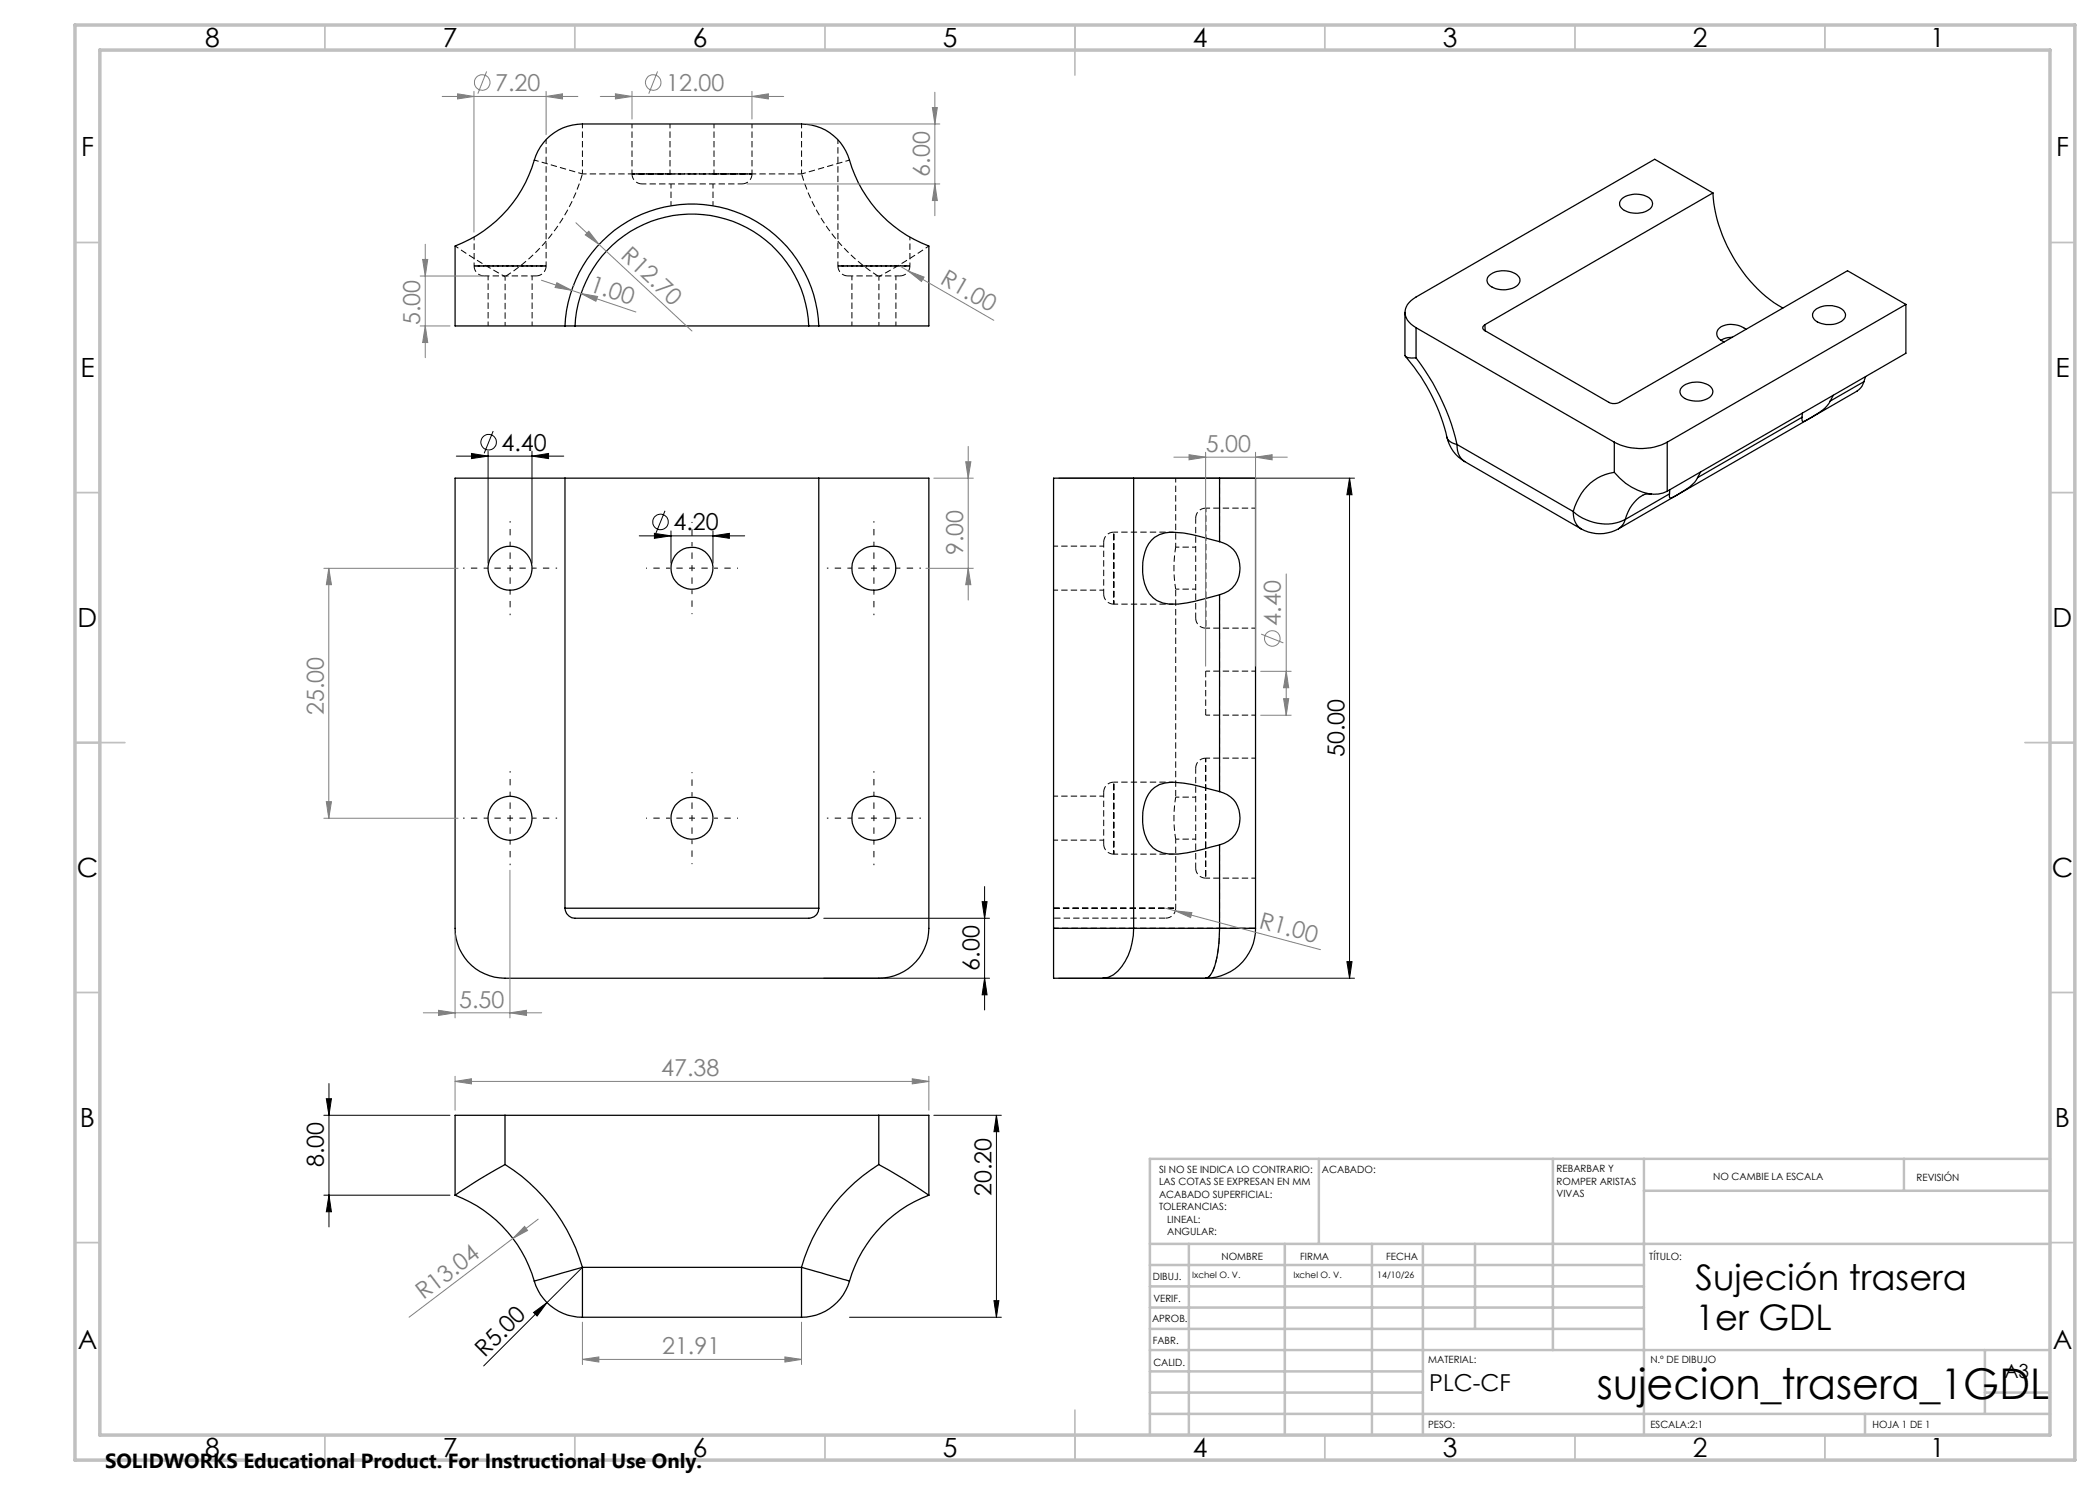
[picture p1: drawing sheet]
<svg xmlns="http://www.w3.org/2000/svg" width="420mm" height="297mm" viewBox="0 0 420 297" stroke-linecap="round" stroke-linejoin="round" font-family="sans-serif">
<g fill="none" stroke="#000" stroke-width=".25">
<path d="M324.4 39.7a4.6 4.6 0 0 1 5.9 .4 1.47 1.47 0 0 1-.9 2.1 4.6 4.6 0 0 1-5.3-.8l-.1-.3a1.27 1.27 0 0 1 .4-1.4zM342.6 38.6l-11.7-6.7-47.7 27.5a3.3 3.3 0 0 0-1.9 4.2l.9 1.2 1 .7M342.6 38.6a30.1 30.1 0 0 0 13 22.5l1 .5M342.6 38.6l-45.6 26.3M297.9 55a4.6 4.6 0 0 1 5.9 .4 1.48 1.48 0 0 1-.9 2.1 4.7 4.7 0 0 1-5.3-.8l-.2-.6a1.29 1.29 0 0 1 .5-1.1zM113 65.2a25.4 25.4 0 0 1 25.4-24.4 25.4 25.4 0 0 1 25.4 24.4M113 65.2h-22v-16a26.4 26.4 0 0 0 16.2-18.1 10.1 10.1 0 0 1 9.3-6.3h43.8a10 10 0 0 1 9.6 7.2 26 26 0 0 0 15.9 17.2v16h-22M113 65.2h2M115 65.2a23.4 23.4 0 0 1 23.4-22.4 23.4 23.4 0 0 1 23.3 22.4M115 65.2h46.7M161.7 65.2h2.1M281 62.5v8.7a2.47 2.47 0 0 0 2.2 .4"/>
<path d="M281.1 71.3a38 38 0 0 1 8.3 16.2M283.2 71.6a45.3 45.3 0 0 1 8.2 17.3M283.2 65.5l39.7 22.9M283.2 65.5v6.1M297 64.9l.1 1.3M336.5 77.3a4.7 4.7 0 0 1 5.7 .1 1.42 1.42 0 0 1-.7 2.4 4.9 4.9 0 0 1-5.1-.6l-.4-.8 .1-.6zM346.5 67.4l-1.3 .2-1 .4M349.2 65.9a4.7 4.7 0 0 0-5.3-.3 1.59 1.59 0 0 0-.4 1.7 1.59 1.59 0 0 0 1.4 1.1M362.8 62.3a4.7 4.7 0 0 1 5.9-.2 1.41 1.41 0 0 1-.8 2.3 4.8 4.8 0 0 1-5-.5l-.4-.8zM366.7 79.1l-.7 1.1M372.8 76.3a3.3 3.3 0 0 1-1.4 1.9l-47.7 27.6M372.8 76.3l-6.8 3.9"/>
<path d="M373.1 75.3l-.3 1M381.2 60.9l-11.7-6.8-45.6 26.4a2.42 2.42 0 0 1-2.1 0l-25.1-14.6a.63 .63 0 0 1 .3-1M381.2 60.9l-47.8 27.5M381.2 60.9v9.8l-47.8 27.5M113 95.6h-22v90.1a10 10 0 0 0 10 9.9h74.8a10 10 0 0 0 10-9.9v-90.1h-22M113 95.6h50.8M113 95.6v86M163.8 95.6v86M226.7 95.6h17.2M226.7 95.6h-16v90.1M226.7 95.6v90.1M243.9 95.6h7.2v90.1"/>
<path d="M243.9 95.6v12.7M289.4 87.5a7.4 7.4 0 0 0 3.5 4.8M289.4 87.5l.2 .4 .5 .5 1.3 .5M291.4 88.9a3.7 3.7 0 0 0 1.5 3.4M291.4 88.9l23.2 13.4M292.9 92.3l23.3 13.5M322.9 94.5a10.9 10.9 0 0 0 8.8 4.3l1.7-.6M322.9 88.4a11.6 11.6 0 0 0 10.5 0M322.9 94.5a9.8 9.8 0 0 0-7.9 6.8l-.4 1M322.9 88.4v6.1M330.3 98.8h-.2a3.5 3.5 0 0 0-3.3 1.7 8 8 0 0 0-1.8 3.4M333.4 88.4v9.8"/>
<path d="M333.9 98.8l-8.9 5.1M334 97.9l-.1 .9M339.5 95.5a8.3 8.3 0 0 1-3.5 3.2l-1.8 .9-.3-.2v-.6M340.1 94.4l-.6 1.1M360.4 83.5l-20.9 12M360.5 82.6l-.1 .9M366 80.2a11.2 11.2 0 0 1-4.8 3.9l-.7 .2-.1-.8M243.9 108.3l-1.9-.5a27.3 27.3 0 0 0-8.1-1.3 5.4 5.4 0 0 0-5.2 4.9 10.2 10.2 0 0 0 1.2 7.4 5.2 5.2 0 0 0 4 2 25.2 25.2 0 0 0 8.3-1.4l1.7-.4M243.9 108.3a5.5 5.5 0 0 1 4.1 4.4 5.5 5.5 0 0 1-2.3 5.5l-1.8 .8M243.9 119v39.3M314.6 102.3a9.5 9.5 0 0 0 10.4 1.6M314.6 102.3a3.8 3.8 0 0 0 1.6 3.5"/>
<path d="M316.2 105.8a7.6 7.6 0 0 0 7.5 0M325 103.9a3.3 3.3 0 0 1-1.3 1.9M243.9 158.3l-1.9-.5a21.2 21.2 0 0 0-9-1.2 5.3 5.3 0 0 0-4.3 4.8 9.1 9.1 0 0 0 1.9 8.2 6.5 6.5 0 0 0 5 1.2l3.4-.6 4.9-1.2M243.9 158.3a5.5 5.5 0 0 1 4.1 4.4 5.5 5.5 0 0 1-2.3 5.5l-1.8 .8M243.9 169v16.7M113 181.6a2.05 2.05 0 0 0 2 2.1h46.7a2 2 0 0 0 2.1-2.1M113 181.6h50.8M210.7 185.7v9.9h9.9M210.7 185.7h16M220.6 195.6h20.5M226.7 185.7h17.2M226.7 185.7a11.6 11.6 0 0 1-4 9.3l-1 .5-1.1 .1"/>
<path d="M243.9 185.7a22.7 22.7 0 0 1-1.4 8.6 2.06 2.06 0 0 1-1.4 1.3M243.9 185.7h7.2M251.1 185.7a10 10 0 0 1-10 9.9M91 239a26.2 26.2 0 0 1 15.9 17.2M101 232.9a36.2 36.2 0 0 1 15.5 20.6M101 232.9l-5.1 3-4.9 3.1M101 223.1h-10v15.9M101 223.1v9.8M101 223.1h74.8M175.8 232.9l5.1 3 4.9 3.1M175.8 223.1h10v15.9M175.8 232.9a36 36 0 0 0-15.5 20.6"/>
<path d="M175.8 223.1v9.8M185.8 239a26.1 26.1 0 0 0-15.9 17.2M106.9 256.2a10 10 0 0 0 9.6 7.3M116.5 253.5l-9.6 2.7M116.5 253.5v10M116.5 253.5h43.8M160.3 253.5l9.6 2.7M160.3 253.5v10M169.9 256.2a10 10 0 0 1-9.6 7.3M116.5 263.5h43.8"/>
<circle cx="102" cy="113.6" r="4.4"/>
<circle cx="138.4" cy="113.7" r="4.2"/>
<circle cx="174.8" cy="113.6" r="4.4"/>
<circle cx="102" cy="163.7" r="4.4"/>
<circle cx="138.4" cy="163.6" r="4.2"/>
<circle cx="174.8" cy="163.7" r="4.4"/>
</g>
<g fill="none" stroke="#000" stroke-width=".2" stroke-dasharray="1.3 .6" stroke-dashoffset=".5" stroke-linecap="butt">
<path d="M116.5 34.8h17.5M138.4 34.8h-12h24h-12M142.8 34.8h17.5M91 49.2l4.9 3.2 5.1 2.9M102 53.2h7.2h-14.4h7.2M174.8 53.2h7.2h-14.4h7.2M175.8 55.3v9.9M185.8 49.2l-4.9 3.2-5.1 2.9M101 65.2v-9.9M235.1 117.8h4M239.1 109.4h-4M241.1 101.6v24v-24"/>
<path d="M222.7 120.8v-14.4v14.4M239.1 159.4h-4M241.1 151.6v24v-24M222.7 170.8v-14.4v14.4M235.1 167.8h4"/>
</g>
<g fill="none" stroke="#000" stroke-width=".2" stroke-dasharray="1.3 .6" stroke-dashoffset=".4" stroke-linecap="butt">
<path d="M106.9 32l9.6 2.8M116.5 24.8v10M126.4 24.8v10M128.4 36.8h10M134 24.8v10M134.2 36.8v4.3M138.4 36.8h10M142.8 34.8v-10M150.4 34.8v-10M160.3 24.8v10M167.6 27.9v25.3M169.9 32l-9.6 2.8"/>
<path d="M97.6 55.2v10M109.2 53.2v-25.3M142.6 41.1v-4.3M170.4 55.2v10M106.4 65.2v-10M179.2 65.2v-10M210.7 118h10M220.7 109.2h-10M234.7 106.4h-12M235.1 109.4v-13.8M251.1 101.6h-10M222.7 120.8h12"/>
<path d="M241.1 125.6h10M251.1 134.2h-10M220.7 159.2h-10M234.7 156.4h-12M241.1 143h10M251.1 151.6h-10M210.7 168h10M222.7 170.8h12M241.1 175.6h10M235.1 181.6v-13.8"/>
</g>
<path d="M96.8 55.2h10.4M169.6 55.2h10.4M220.7 108.4v10.4M235.1 109.4a25.4 25.4 0 0 0 0 8.4M239.1 103.6v20M220.7 158.4v10.4M235.1 159.4a25.4 25.4 0 0 0 0 8.4M239.1 153.6v20" fill="none" stroke="#000" stroke-width=".2" stroke-dasharray="1.3 .6" stroke-dashoffset=".2" stroke-linecap="butt"/>
<path d="M134 34.8h4.4M138.4 34.8h4.4M226.7 185.6h-16" fill="none" stroke="#000" stroke-width=".2" stroke-dasharray="1.3 .6" stroke-dashoffset=".3" stroke-linecap="butt"/>
<path d="M160.3 34.8a36.1 36.1 0 0 0 15.5 20.5M101 55.3a36.1 36.1 0 0 0 15.5-20.5M243.9 168.9v16.7M210.7 183.6h22.4M243.9 185.6h7.2" fill="none" stroke="#000" stroke-width=".2" stroke-dasharray="1.3 .6" stroke-dashoffset="-.1" stroke-linecap="butt"/>
<g fill="none" stroke="#000" stroke-width=".2" stroke-dasharray="1.3 .6" stroke-linecap="butt">
<path d="M126.4 34.8a2 2 0 0 0 2 2M148.4 36.8a2 2 0 0 0 2-2M94.8 53.2a2 2 0 0 0 2 2M107.2 55.2a2 2 0 0 0 2-2M167.6 53.2a2 2 0 0 0 2 2M180 55.2a2 2 0 0 0 2-2M243.9 95.6v12.7M220.7 118.8a2 2 0 0 0 2 2M222.7 106.4a2 2 0 0 0-2 2M241.1 101.6a2 2 0 0 0-2 2M243.9 118.9v39.4M239.1 123.6a2 2 0 0 0 2 2"/>
<path d="M241.1 134.2v8.8M222.7 156.4a2 2 0 0 0-2 2M241.1 151.6a2 2 0 0 0-2 2M220.7 168.8a2 2 0 0 0 2 2M239.1 173.6a2 2 0 0 0 2 2M233.1 183.6a2 2 0 0 0 2-2M243.9 185.6a20.8 20.8 0 0 1-1.6 9.2 1.48 1.48 0 0 1-1.2 .8"/>
</g>
<path d="M94.8 47.4v5.8M182 53.2v-5.8M243.9 185.6h-17.2" fill="none" stroke="#000" stroke-width=".2" stroke-dasharray="1.3 .6" stroke-dashoffset=".6" stroke-linecap="butt"/>
<path d="M134 34.8h-7.6h7.6M142.8 34.8h7.6h-7.6" fill="none" stroke="#000" stroke-width=".2" stroke-dasharray="1.3 .6" stroke-dashoffset=".7" stroke-linecap="butt"/>
<path d="M210.7 181.6h24.4h-24.4" fill="none" stroke="#000" stroke-width=".2" stroke-dasharray="1.3 .6" stroke-dashoffset=".1" stroke-linecap="butt"/>
<path d="M235.1 159.4v-41.6" fill="none" stroke="#000" stroke-width=".2" stroke-dasharray="1.3 .6" stroke-dashoffset="-.2" stroke-linecap="butt"/>
<g fill="none" stroke="#000" stroke-width=".2">
<path d="M91.3 91.2h21.4M94.3 90.7l3.3 .5-3.3 .5zM97.6 90.2v22.4M98.6 86.2l-1.8 4.5M106.4 91.2l3.3-.5v1zM106.4 90.2v22.4M127.8 107.2h21.1M130.9 106.7l3.3 .5-3.3 .5zM133 102.2l-1.8 4.4M134.2 106.2v6.4M142.6 107.2l3.3-.5v1zM142.6 106.2v6.4"/>
<path d="M196.9 177.3v24.7M164.7 195.6h33.2M164.7 183.7h33.2M196.4 180.3h1l-.5 3.4zM196.9 195.6l.5 3.4h-1z"/>
<circle cx="97.7" cy="88.5" r="1.56"/>
<circle cx="132.1" cy="104.4" r="1.56"/>
</g>
<g fill="none" stroke="#c0c0c0" stroke-width=".35">
<path d="M65 5v5M115 5v5M165 5v5M215 5v10M265 5v5M315 5v5M365 5v5M15 48.5h5M410 48.5h5M15 98.5h5M410 98.5h5M15 148.5h10"/>
<path d="M405 148.5h10M15 198.5h5M410 198.5h5M15 248.5h5M410 248.5h5M65 287v5M115 287v5M165 287v5M215 282v10M265 287v5M315 287v5M365 287v5"/>
</g>
<g fill="none" stroke="#c0c0c0" stroke-width=".5">
<path d="M263.8 231.8v17M310.6 231.8v38.2M328.8 231.8v55.2M328.8 238.2h81.2M380.8 231.8v6.4M410 231.8h-180v55.2M230 248.8h180M230 257.3h98.8M230 253h98.8M237.8 248.8v38.2M257 248.8v38.2M274.4 248.8v38.2"/>
<path d="M284.6 248.8v38.2M295 248.8v17M230 265.8h98.8M230 261.5h98.8M230 278.5h54.6M230 274.3h54.6M230 270h180M397 278.5h13M397 270v12.8M230 282.8h180M373 282.8v4.2"/>
</g>
<path d="M15 5h400v287h-400zM20 10h390v277h-390z" fill="none" stroke="#c0c0c0" stroke-width=".7"/>
<path d="M94.3 90.7l3.3 .5-3.3 .5zM106.4 91.2l3.3-.5v1zM130.9 106.7l3.3 .5-3.3 .5zM142.6 107.2l3.3-.5v1zM196.9 195.6l.5 3.4h-1zM196.4 180.3h1l-.5 3.4z" fill="#000"/>
<path d="M64.8 113.7h26.8M65.8 113.7v50M64.8 163.7h26.8M65.3 160.3h1l-.5 3.4z" fill="none" stroke="#808080" stroke-width=".2"/>
<path d="M65.3 160.3h1l-.5 3.4z" fill="#808080"/>
<path d="M65.8 113.7l.5 3.2h-1z" fill="none" stroke="#808080" stroke-width=".2"/>
<path d="M65.8 113.7l.5 3.2h-1z" fill="#808080"/>
<path d="M102 174.1v29.5M91 186.7v16.9M84.7 202.6h23.6M87.7 202.1l3.3 .5-3.3 .5z" fill="none" stroke="#808080" stroke-width=".2"/>
<path d="M87.7 202.1l3.3 .5-3.3 .5z" fill="#808080"/>
<path d="M102 202.6l3.3-.5v1z" fill="none" stroke="#808080" stroke-width=".2"/>
<path d="M102 202.6l3.3-.5v1z" fill="#808080"/>
<path d="M186.8 95.6h7.9M193.1 92.4h1.1l-.6 3.2zM193.6 89.3v30.7M185.2 113.7h9.5" fill="none" stroke="#808080" stroke-width=".2"/>
<path d="M193.1 92.4h1.1l-.6 3.2z" fill="#808080"/>
<path d="M193.6 113.7l.6 3.2h-1.1z" fill="none" stroke="#808080" stroke-width=".2"/>
<path d="M193.6 113.7l.6 3.2h-1.1z" fill="#808080"/>
<g fill="none" stroke="#000" stroke-width=".2">
<path d="M65.3 219.7h1l-.5 3.4zM65.8 216.7v28.7M64.8 223.1h25.2M64.8 239h25.2M65.8 239l.5 3.4h-1zM186.8 223.1h13.5M199.3 223.1l.5 3.2h-1zM199.3 223.1v40.4M116.5 253.5l-7.1 7M106.7 262.5l2.7-2-2 2.7zM109.4 260.5l-12.7 12.7M169.9 263.5h30.4"/>
<path d="M198.8 260.1h1l-.5 3.4z"/>
</g>
<g fill="none" stroke="#000" stroke-width=".2" stroke-dasharray="15.2 1.3 1.3 1.3" stroke-dashoffset="14.6" stroke-linecap="butt">
<path d="M102 113.6v-5M102 113.6h-5M102 113.6v5M102 113.6h5M138.4 113.6v-5M138.4 113.6h-5M138.4 113.6v5M138.4 113.6h5M174.8 113.6v-5M174.8 113.6h-5M174.8 113.6v5M174.8 113.6h5"/>
<path d="M102 163.6v-5M102 163.6h-5M102 163.6v5M102 163.6h5M138.4 163.6v-5M138.4 163.6h-5M138.4 163.6v5M138.4 163.6h5M174.8 163.6v-5M174.8 163.6h-5M174.8 163.6v5M174.8 163.6h5"/>
</g>
<path d="M133.4 113.6h-4.2M138.4 108.6v-4.2M138.4 118.6v4.2M143.4 113.6h4.2M138.4 158.6v-4.2M133.4 163.6h-4.2M138.4 168.6v4.2M143.4 163.6h4.2" fill="none" stroke="#000" stroke-width=".2" stroke-dasharray="15.2 1.3 1.3 1.3" stroke-dashoffset="15" stroke-linecap="butt"/>
<g fill="none" stroke="#000" stroke-width=".2" stroke-dasharray="15.2 1.3 1.3 1.3" stroke-dashoffset="14.9" stroke-linecap="butt">
<path d="M97 113.6h-4.4M102 108.6v-4.4M102 118.6v4.4M107 113.6h4.4M169.8 113.6h-4.4M174.8 108.6v-4.4M174.8 118.6v4.4M179.8 113.6h4.4M102 158.6v-4.4M174.8 158.6v-4.4M97 163.6h-4.4M102 168.6v4.4"/>
<path d="M107 163.6h4.4M169.8 163.6h-4.4M174.8 168.6v4.4M179.8 163.6h4.4"/>
</g>
<path d="M65.3 219.7h1l-.5 3.4zM65.8 239l.5 3.4h-1zM199.3 223.1l.5 3.2h-1zM106.7 262.5l2.7-2-2 2.7zM198.8 260.1h1l-.5 3.4z" fill="#000"/>
<path d="M104.9 245.3l.6 .8-2.9 1.6zM107.6 243.8l-25.8 19.7" fill="none" stroke="#808080" stroke-width=".2"/>
<path d="M104.9 245.3l.6 .8-2.9 1.6z" fill="#808080"/>
<path d="M116.5 264.4v8.5M116.5 271.9h43.8M157 271.4l3.3 .5-3.3 .5zM160.3 264.4v8.5" fill="none" stroke="#808080" stroke-width=".2"/>
<path d="M157 271.4l3.3 .5-3.3 .5z" fill="#808080"/>
<path d="M116.5 271.9l3.3-.5v1z" fill="none" stroke="#808080" stroke-width=".2"/>
<path d="M116.5 271.9l3.3-.5v1z" fill="#808080"/>
<path d="M91 215.3v6.7M91 216.3h94.8M182.5 215.8l3.3 .5-3.3 .5zM185.8 215.3v6.7" fill="none" stroke="#808080" stroke-width=".2"/>
<path d="M182.5 215.8l3.3 .5-3.3 .5z" fill="#808080"/>
<path d="M91 216.3l3.3-.5v1z" fill="none" stroke="#808080" stroke-width=".2"/>
<path d="M91 216.3l3.3-.5v1z" fill="#808080"/>
<path d="M84 55.2h12.6M84.5 51.9h1l-.4 3.3zM85.1 48.9v22.6M84 65.2h6" fill="none" stroke="#808080" stroke-width=".2"/>
<path d="M84.5 51.9h1l-.4 3.3z" fill="#808080"/>
<path d="M85.1 65.2l.4 3.3h-1z" fill="none" stroke="#808080" stroke-width=".2"/>
<path d="M85.1 65.2l.4 3.3h-1z" fill="#808080"/>
<g fill="none" stroke="#808080" stroke-width=".2">
<path d="M88.4 19.3h27.2M94.8 18.3v28.1M97.3 14.3l-1.7 4.4M109.2 19.3l3.3-.5v1zM109.2 18.3v8.6"/>
<circle cx="96.4" cy="16.5" r="1.55"/>
</g>
<path d="M109.2 19.3l3.3-.5v1z" fill="#808080"/>
<path d="M91.5 18.8l3.3 .5-3.3 .5z" fill="none" stroke="#808080" stroke-width=".2"/>
<path d="M91.5 18.8l3.3 .5-3.3 .5z" fill="#808080"/>
<path d="M180 53.2l1.7 1M181.7 54.2l3.1 1.2-.5 .9zM181.7 54.2l17.1 9.9" fill="none" stroke="#808080" stroke-width=".2"/>
<path d="M181.7 54.2l3.1 1.2-.5 .9z" fill="#808080"/>
<g fill="none" stroke="#808080" stroke-width=".2">
<path d="M120.1 19.3h36.6M126.4 18.3v5.5M131.5 14.3l-1.7 4.4M150.4 19.3l3.3-.5v1zM150.4 18.3v5.5"/>
<circle cx="130.6" cy="16.5" r="1.55"/>
</g>
<path d="M150.4 19.3l3.3-.5v1z" fill="#808080"/>
<path d="M123.1 18.8l3.3 .5-3.3 .5z" fill="none" stroke="#808080" stroke-width=".2"/>
<path d="M123.1 18.8l3.3 .5-3.3 .5z" fill="#808080"/>
<path d="M187 18.4v24.7M149.4 36.8h38.6M161.3 24.8h26.7M186.5 21.5h1l-.5 3.3z" fill="none" stroke="#808080" stroke-width=".2"/>
<path d="M186.5 21.5h1l-.5 3.3z" fill="#808080"/>
<path d="M187 36.8l.5 3.3h-1z" fill="none" stroke="#808080" stroke-width=".2"/>
<path d="M187 36.8l.5 3.3h-1z" fill="#808080"/>
<path d="M115.2 44.6l23.2 21.6M117.8 46.2l2 2.7-2.7-1.9z" fill="none" stroke="#808080" stroke-width=".2"/>
<path d="M117.8 46.2l2 2.7-2.7-1.9z" fill="#808080"/>
<path d="M108.3 56.1l7.9 2.6M114.7 57.1h.1M116.2 58.7l3.3 .6-.3 1zM116.2 58.7l11 3.7M116.5 57.8h.1" fill="none" stroke="#808080" stroke-width=".2"/>
<path d="M116.2 58.7l3.3 .6-.3 1z" fill="#808080"/>
<path d="M111.4 56.5l2.9 1.6-3.3-.6z" fill="none" stroke="#808080" stroke-width=".2"/>
<path d="M111.4 56.5l2.9 1.6-3.3-.6z" fill="#808080"/>
<path d="M211.7 95.6h59.2M269.9 95.6l.5 3.4h-1zM269.9 95.6v100M211.7 195.6h59.2M269.4 192.3h1l-.5 3.3z" fill="none" stroke="#000" stroke-width=".2"/>
<path d="M269.9 95.6l.5 3.4h-1zM269.4 192.3h1l-.5 3.3z" fill="#000"/>
<path d="M233.1 181.6l2 .6M235.1 182.2l3.3 .3-.3 1zM235.1 182.2l29 7.7" fill="none" stroke="#808080" stroke-width=".2"/>
<path d="M235.1 182.2l3.3 .3-.3 1z" fill="#808080"/>
<g fill="none" stroke="#808080" stroke-width=".2">
<path d="M257.2 114.8v28.2M252.1 134.3h6.1M252.2 126.8l4.5 1.8M257.2 134.3l.5 3.2h-1zM252.1 143h6.1"/>
<circle cx="254.5" cy="127.7" r="1.55"/>
</g>
<path d="M257.2 134.3l.5 3.2h-1z" fill="#808080"/>
<path d="M256.7 139.7h1l-.5 3.3z" fill="none" stroke="#808080" stroke-width=".2"/>
<path d="M256.7 139.7h1l-.5 3.3z" fill="#808080"/>
<path d="M234.8 91.4h22.7M241.1 90.4v42.8M251.1 91.4l3.3-.5v1.1zM251.1 90.4v42.8" fill="none" stroke="#808080" stroke-width=".2"/>
<path d="M251.1 91.4l3.3-.5v1.1z" fill="#808080"/>
<path d="M237.8 90.9l3.3 .5-3.3 .6z" fill="none" stroke="#808080" stroke-width=".2"/>
<path d="M237.8 90.9l3.3 .5-3.3 .6z" fill="#808080"/>
<text font-size="8.5" x="319.4" y="279.7">sujecion_trasera_1GDL</text>
<g font-size="7.1">
<text x="339.1" y="258">Sujeción trasera</text>
<text x="339.1" y="266">1er GDL</text>
</g>
<g font-size="5.3">
<text x="41" y="9.5">8</text>
<text x="88.5" y="9.5">7</text>
<text x="138.5" y="9.5">6</text>
<text x="188.5" y="9.5">5</text>
<text x="238.5" y="9.5">4</text>
<text x="288.5" y="9.5">3</text>
<text x="338.5" y="9.5">2</text>
<text x="386" y="9.5">1</text>
<text x="16.2" y="31.2">F</text>
<text x="411.2" y="31.2">F</text>
<text x="16.1" y="75.5">E</text>
<text x="411.1" y="75.5">E</text>
<text x="15.5" y="125.5">D</text>
<text x="410.5" y="125.5">D</text>
<text x="15.4" y="175.5">C</text>
<text x="410.4" y="175.5">C</text>
<text x="16" y="225.5">B</text>
<text x="411" y="225.5">B</text>
<text x="15.5" y="269.7">A</text>
<text x="410.5" y="269.7">A</text>
<text x="41" y="291.5">8</text>
<text x="88.5" y="291.5">7</text>
<text x="138.5" y="291.5">6</text>
<text x="188.5" y="291.5">5</text>
<text x="238.5" y="291.5">4</text>
<text x="288.5" y="291.5">3</text>
<text x="338.5" y="291.5">2</text>
<text x="386" y="291.5">1</text>
</g>
<g font-size="4.7" fill="#808080">
<text x="99" y="18.2">7.20</text>
<text x="133.2" y="18.2">12.00</text>
<text x="186" y="35.3" transform="rotate(-90 186 35.3)">6.00</text>
<text x="124" y="51.4" transform="rotate(43 124 51.4)">R12.70</text>
<text x="117.7" y="58.1" transform="rotate(19 117.7 58.1)">1.00</text>
<text x="187.8" y="56.6" transform="rotate(30 187.8 56.6)">R1.00</text>
<text x="84" y="65.1" transform="rotate(-90 84 65.1)">5.00</text>
<text x="241.2" y="90.4">5.00</text>
<text x="192.7" y="111" transform="rotate(-90 192.7 111)">9.00</text>
<text x="256.2" y="125.1" transform="rotate(-90 256.2 125.1)">4.40</text>
<text x="64.8" y="143" transform="rotate(-90 64.8 143)">25.00</text>
<text x="251.6" y="185.6" transform="rotate(15 251.6 185.6)">R1.00</text>
<text x="91.8" y="201.5">5.50</text>
<text x="132.2" y="215.2">47.38</text>
<text x="84.7" y="260.1" transform="rotate(-37 84.7 260.1)">R13.04</text>
<text x="132.4" y="270.9">21.91</text>
</g>
<g font-size="4.7">
<text x="100.3" y="90.1">4.40</text>
<text x="134.7" y="106.1">4.20</text>
<text x="268.9" y="151.4" transform="rotate(-90 268.9 151.4)">50.00</text>
<text x="195.9" y="194.2" transform="rotate(-90 195.9 194.2)">6.00</text>
<text x="64.8" y="233.4" transform="rotate(-90 64.8 233.4)">8.00</text>
<text x="198.3" y="239.2" transform="rotate(-90 198.3 239.2)">20.20</text>
<text x="97" y="271.6" transform="rotate(-45 97 271.6)">R5.00</text>
<text x="285.9" y="278.2">PLC-CF</text>
</g>
<text font-size="4.1" x="21" y="293.7">SOLIDWORKS Educational Product. For Instructional Use Only.</text>
<text font-size="3.9" x="400.9" y="275.5">A3</text>
<g font-size="2">
<text x="231.8" y="234.6">SI NO SE INDICA LO CONTRARIO:</text>
<text x="231.8" y="237.1">LAS COTAS SE EXPRESAN EN MM</text>
<text x="231.8" y="239.6">ACABADO SUPERFICIAL:</text>
<text x="264.4" y="234.6">ACABADO:</text>
<text x="311.3" y="234.5">REBARBAR Y</text>
<text x="311.3" y="237">ROMPER ARISTAS</text>
<text x="311.3" y="239.5">VIVAS</text>
<text x="342.6" y="236">NO CAMBIE LA ESCALA</text>
<text x="383.3" y="236.2">REVISIÓN</text>
<text x="231.8" y="242.1">TOLERANCIAS:</text>
<text x="233.4" y="244.6">LINEAL:</text>
<text x="233.4" y="247.1">ANGULAR:</text>
<text x="244.3" y="252">NOMBRE</text>
<text x="260" y="251.9">FIRMA</text>
<text x="277.2" y="251.9">FECHA</text>
<text x="329.9" y="251.9">TÍTULO:</text>
<text x="230.6" y="256.1">DIBUJ.</text>
<text x="230.7" y="260.3">VERIF.</text>
<text x="230.4" y="264.4">APROB.</text>
<text x="230.5" y="268.8">FABR.</text>
<text x="230.7" y="273.1">CALID.</text>
<text x="285.6" y="272.5">MATERIAL:</text>
<text x="330.1" y="272.5">N.º DE DIBUJO</text>
<text x="285.6" y="285.5">PESO:</text>
<text x="330.1" y="285.6">ESCALA:2:1</text>
<text x="374.5" y="285.6">HOJA 1 DE 1</text>
</g>
<g font-size="1.8">
<text x="238.4" y="255.7">Ixchel O. V.</text>
<text x="258.7" y="255.7">Ixchel O. V.</text>
<text x="275.5" y="255.7">14/10/26</text>
</g>
</svg>
